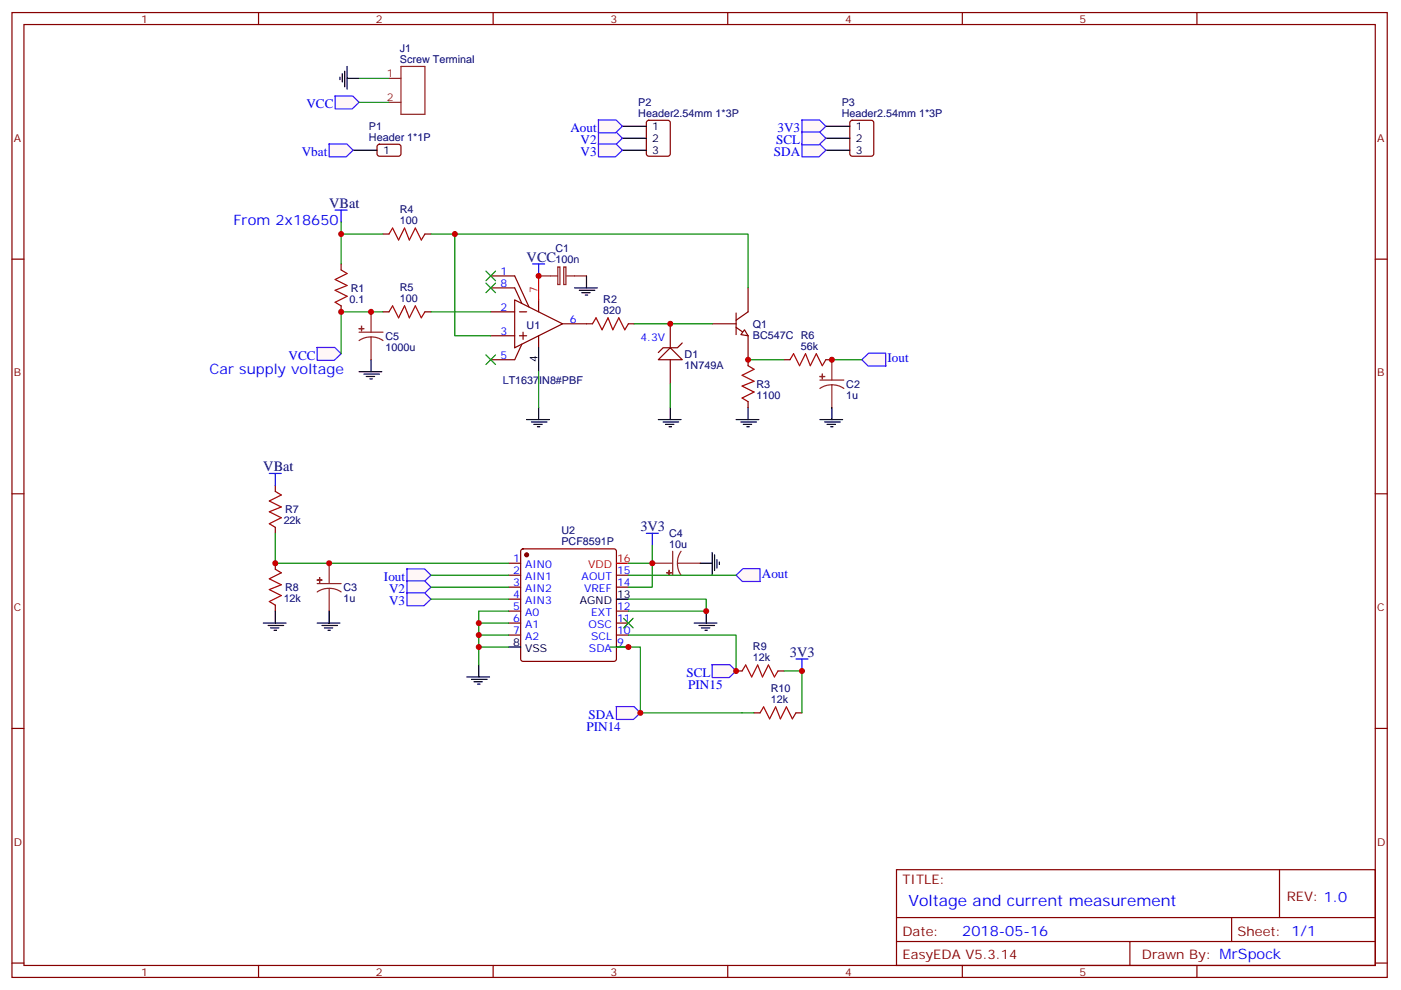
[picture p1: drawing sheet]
<svg xmlns="http://www.w3.org/2000/svg" width="413mm" height="292mm" viewBox="0 0 413 292" stroke-linecap="round" stroke-linejoin="round" font-family="sans-serif">
<g fill="none" stroke="#870000" stroke-width=".35">
<path d="M3.5 3.7h405.4v284.3h-405.4zM7.1 7.2h398.2v277.3h-398.2zM76.2 3.7v3.5M145.3 3.7v3.5M214.5 3.7v3.5M283.6 3.7v3.5M352.8 3.7v3.5M3.5 76.4h3.6M100.5 77.8v1.8M405.3 76.4h3.6M100.5 90.1v1.8M144.6 91.9h7.1"/>
<path d="M144.6 99h7.1M144.6 84.8h7.1l2.1 4.6M144.6 81.3h7.1l4.2 9.2M151.7 88.4l14.1 7-14.1 7.1zM153.1 91.9h2.1M153.1 99h2.1M154.2 97.9v2.1M158.7 88.4v3.5M158.7 99v3.5M165.8 95.4h7.1M217 96.5l3.5 2.5M217 92.3v6.3"/>
<path d="M220.5 91.9l-3.5 2.5M153.8 101.4l-2.1 4.6h-7.1M3.5 145.5h3.6M405.3 145.5h3.6M3.5 214.7h3.6M405.3 214.7h3.6M264.2 256.3h141.1v28.2h-141.1zM377.1 256.3v14.1M264.2 270.4h141.1M264.2 277.5h141.1M333 277.5v7M363 270.4v7.1"/>
<path d="M3.5 283.8h3.6M76.2 284.5v3.5M145.3 284.5v3.5M214.5 284.5v3.5M283.6 284.5v3.5M352.8 284.5v3.5M405.3 283.8h3.6"/>
</g>
<path d="M100.5 79.6l1.8 1-3.5 1.8 3.5 1.7-3.5 1.4 3.5 1.8-3.5 1.8 1.7 1" fill="none" stroke="#a10000" stroke-width=".35"/>
<path d="M158.7 102.5v7" fill="none" stroke="#000" stroke-width=".35"/>
<path d="M158.7 81.3v7.1" fill="none" stroke="#f00" stroke-width=".35"/>
<path d="M219.4 97.2l1.1 1.8-2.1-.4z" fill="#fff" stroke="#870000" stroke-width=".35"/>
<path d="M112.9 69h1.8M125.2 69h1.8M112.9 91.9h1.8M125.2 91.9h1.8M172.9 95.4h1.7M185.2 95.4h1.8M209.9 95.4h7.1M220.5 84.8v7.1M220.5 99v8.8M201.1 101.1l-1.4 1.4h-4.3l-1.4 1.4M220.5 118.4v1.7" fill="none" stroke="#870000" stroke-width=".35"/>
<path d="M114.7 69l1-1.8 1.8 3.5 1.7-3.5 1.4 3.5 1.8-3.5 1.8 3.5 1-1.7M114.7 91.9l1-1.8 1.8 3.6 1.7-3.6 1.4 3.6 1.8-3.6 1.8 3.6 1-1.8M174.6 95.4l1.1-1.7 1.7 3.5 1.8-3.5 1.4 3.5 1.8-3.5 1.7 3.5 1.1-1.8M220.5 107.8l1.7 1-3.5 1.8 3.5 1.8-3.5 1.4 3.5 1.7-3.5 1.8 1.8 1.1" fill="none" stroke="#a10000" stroke-width=".35"/>
<path d="M194 106l3.6-3.5 3.5 3.5z" fill="#fff" stroke="#870000" stroke-width=".35"/>
<g fill="none" stroke="#870000" stroke-width=".35">
<path d="M190.7 35.7l.5-.2h5.6l.7 .4 .1 9.4-.5 .7h-5.9l-.6-.4-.1-9.4zM250.7 35.7l.5-.2h5.6l.7 .4v9.4l-.4 .7h-5.9l-.7-.4v-9.4zM111.4 42.7l.4-.2 5.9 .1 .5 .6-.1 2.4-.6 .4h-5.9l-.5-.7v-2.1zM197.6 95.4v7.1M197.6 106v7.1M231.1 106h1.7M243.4 106h1.8M81.1 143.1v1.7M81.1 155.4v1.8M81.1 166v1.7M81.1 178.3v1.8M149.9 166h3.6"/>
<path d="M149.9 169.5h3.6M149.9 173h3.6M149.9 176.6h3.6M153.7 162l.5-.3h26.8l.5 .3 .2 .5v31.7l-.3 .5-.4 .2h-26.8l-.5-.2-.2-.5v-31.7zM181.7 169.5h3.5M181.7 173h3.5M149.9 180.1h3.6M149.9 183.6h3.6M149.9 187.1h3.6M181.7 180.1h3.5M181.7 183.6h3.5M181.7 187.1h3.5"/>
<path d="M181.7 190.7h3.5M217 197.7h1.7M229.3 197.7h1.8M222.2 210.1h1.8M234.6 210.1h1.8"/>
</g>
<g fill="none" stroke="#8c2424" stroke-width=".35">
<path d="M118.2 19.6h7v14.1h-7zM114.7 23.1h3.5M114.7 30.2h3.5M164.4 78.7h.6v5.2h-.6zM166.2 78.7h.6v5.2h-.6zM105.8 97.9h7.1M109.4 99.3l1.8 .2 1.7 .9M109.4 99.3l-1.9 .2-1.7 .9M109.4 91.9v6M109.4 99.3v6.7M158.7 81.3h5.7M166.9 81.3h6"/>
<path d="M241.7 112h7M245.2 113.4l1.8 .3 1.7 .8M245.2 113.4l-1.9 .3-1.6 .8M245.2 106v6M245.2 113.4v6.7M93.5 172h7M97 173.4l1.9 .2 1.6 .8M97 173.4l-1.8 .2-1.7 .8M97 166v6M97 173.4v6.7M192.3 166h6M198.3 162.5v7"/>
<path d="M199.7 166l.2 1.8 .8 1.7M199.7 166h6.7M200.7 162.5l-.8 1.6-.2 1.9"/>
</g>
<path d="M232.8 106l1.1-1.8 1.8 3.6 1.7-3.6 1.4 3.6 1.8-3.6 1.8 3.6 1-1.8M81.1 144.8l1.8 1.1-3.5 1.7 3.5 1.8-3.5 1.4 3.5 1.8-3.5 1.7 1.7 1.1M81.1 167.7l1.8 1.1-3.5 1.8 3.5 1.7-3.5 1.4 3.5 1.8-3.5 1.8 1.7 1M218.7 197.7l1.1-1.7 1.7 3.5 1.8-3.5 1.4 3.5 1.8-3.5 1.7 3.5 1.1-1.8M224 210.1l1.1-1.8 1.7 3.5 1.8-3.5 1.4 3.5 1.8-3.5 1.7 3.5 1.1-1.7" fill="none" stroke="#a10000" stroke-width=".35"/>
<circle cx="155.2" cy="163.5" r=".53" fill="#870000" stroke="#870000" stroke-width=".35"/>
<path d="M183.4 37.2h7.1M243.4 37.2h7.1M104.1 44.3h7M183.4 44.3h7.1M183.4 40.7h7.1M243.4 44.3h7.1M243.4 40.7h7.1M181.7 176.6h3.5M149.9 190.7h3.6" fill="none" stroke="#000" stroke-width=".35"/>
<path d="M181.7 166h3.5" fill="none" stroke="#f00" stroke-width=".35"/>
<g fill="#8c2424" stroke="#8c2424" stroke-width=".35">
<path d="M105.8 96.8l1.4 .1z"/>
<path d="M106.5 96.1l.1 1.4z"/>
<path d="M93.5 170.9l1.4 .1z"/>
<path d="M94.2 170.2v1.4z"/>
<path d="M241.7 110.9l1.4 .1z"/>
<path d="M242.4 110.2v1.5z"/>
<path d="M197.2 168.1v1.4z"/>
<path d="M196.5 168.8h1.4z"/>
</g>
<path d="M98.8 61.9h3.5M100.5 61.9v3.5" fill="none" stroke="#00f" stroke-width=".35"/>
<path d="M93.4 102.4h5.3l1.8 1.8-2 2h-5z" fill="#fff7f7" stroke="#420aff" stroke-width=".35"/>
<g fill="none" stroke="#000" stroke-width=".35">
<path d="M155.2 123.6h6.7M156.6 124.4h4.6M157.3 125.1h2.5M158.4 125.8h.7M158.7 120.1v3.5M194 123.6h6.7M195.4 124.4h4.6M196.1 125.1h2.5M197.2 125.8h.7M197.6 120.1v3.5M217 123.6h6.7M218.4 124.4h4.6"/>
<path d="M219.1 125.1h2.4M220.1 125.8h.7M220.5 120.1v3.5"/>
</g>
<path d="M98.7 28.3h5.3l1.8 1.9-2 1.9h-5z" fill="#fff7f7" stroke="#420aff" stroke-width=".35"/>
<g fill="none" stroke="#000" stroke-width=".35">
<path d="M102.3 19.6v6.7M100.2 22.8v.7M100.9 21.7v2.5M101.6 21v4.6M102.3 23.1h3.5M169.3 84.8h6.7M170.7 85.5h4.6M171.4 86.3h2.5M172.5 87h.7M172.9 81.3v3.5M241.7 123.6h6.7M243.1 124.4h4.5"/>
<path d="M243.8 125.1h2.4M244.8 125.8h.7M245.2 120.1v3.5"/>
</g>
<path d="M157 77.8h3.5M158.7 77.8v3.5" fill="none" stroke="#00f" stroke-width=".35"/>
<path d="M254 106l2-1.9h5.1v3.8h-5.2z" fill="#fff7f7" stroke="#420aff" stroke-width=".35"/>
<path d="M79.4 139.5h3.5M81.1 139.5v3.6" fill="none" stroke="#00f" stroke-width=".35"/>
<g fill="none" stroke="#000" stroke-width=".35">
<path d="M77.6 183.6h6.7M79 184.3h4.6M79.7 185h2.5M80.8 185.7h.7M81.1 180.1v3.5M93.5 183.6h6.7M94.9 184.3h4.6M95.6 185h2.5M96.7 185.7h.7M97 180.1v3.5M137.6 199.5h6.7M141.1 196v3.5"/>
<path d="M139 200.2h4.6M139.7 200.9h2.5M140.8 201.6h.7"/>
</g>
<path d="M236.3 35.4h5.3l1.8 1.8-2 2h-5z" fill="#fff7f7" stroke="#420aff" stroke-width=".35"/>
<path d="M190.5 157.2h3.5M192.3 157.2v3.5M234.6 194.2h3.5M236.4 194.2v3.5" fill="none" stroke="#00f" stroke-width=".35"/>
<path d="M204.6 183.6h6.7M206 184.3h4.6M206.7 185h2.5M207.8 185.7h.7M208.1 180.1v3.5" fill="none" stroke="#000" stroke-width=".35"/>
<g fill="#fff7f7" stroke="#420aff" stroke-width=".35">
<path d="M181.6 208.2h5.3l1.8 1.9-2 1.9h-5z"/>
<path d="M209.8 195.9h5.3l1.9 1.8-2.1 2h-5z"/>
<path d="M119.9 167.7h5.2l1.9 1.8-2 1.9h-5.1z"/>
<path d="M217 169.5l2-1.9h5l.1 3.8h-5.3z"/>
<path d="M119.9 171.2h5.2l1.9 1.8-2 2h-5.1z"/>
<path d="M119.9 174.7h5.2l1.9 1.9-2 1.9h-5.1z"/>
<path d="M176.3 38.9h5.3l1.8 1.8-2 2h-5z"/>
<path d="M176.3 42.4h5.3l1.8 1.9-2 1.9h-5z"/>
<path d="M176.3 35.4h5.3l1.8 1.8-2 2h-5z"/>
<path d="M236.3 42.4h5.3l1.8 1.9-2 1.9h-5z"/>
<path d="M236.3 38.9h5.3l1.8 1.8-2 2h-5z"/>
</g>
<path d="M105.8 109.5h6.7M107.2 110.2h4.6M107.9 110.9h2.5M109 111.7h.7M109.4 106v3.5" fill="none" stroke="#000" stroke-width=".35"/>
<path d="M96.9 42.4h5.3l1.9 1.9-2.1 1.9h-5z" fill="#fff7f7" stroke="#420aff" stroke-width=".35"/>
<path d="M206.4 166h3.5M209.9 162.8v6.7M210.6 163.5v4.6M211.3 164.9v2.5M212 165.6v.7" fill="none" stroke="#000" stroke-width=".35"/>
<g fill="none" stroke="#008700" stroke-width=".35">
<path d="M105.8 30.2h8.9M105.8 23.1h8.9M100.5 65.4v12.4M100.5 69h12.4M127 69h93.5v15.8M134.1 69v30h10.5M112.9 91.9h-12.4v12.3M127 91.9h17.6M187 95.4h22.9M158.7 109.5v10.6M197.6 113.1v7M220.5 106h10.6"/>
<path d="M245.2 106h8.8M81.1 157.2v8.8h68.8M127 169.5h22.9M127 173h22.9M127 176.6h22.9M185.2 176.6h22.9v3.5h-22.9M185.2 169.5h31.8M192.3 160.7v5.3h-7.1M192.3 166v7h-7.1M149.9 190.7h-8.8v5.3M149.9 187.1h-8.8v3.6M149.9 183.6h-8.8v3.5"/>
<path d="M149.9 180.1h-8.8v3.5M179.9 190.7h8.8v19.4h33.5M185.2 187.1h31.8v10.6M231.1 197.7h5.3v12.4"/>
</g>
<g fill="#c00">
<circle cx="245.2" cy="106" r=".88"/>
<circle cx="100.5" cy="69" r=".88"/>
<circle cx="217" cy="197.7" r=".88"/>
<circle cx="236.4" cy="197.7" r=".88"/>
<circle cx="192.3" cy="166" r=".88"/>
<circle cx="208.1" cy="180.1" r=".88"/>
<circle cx="141.1" cy="187.1" r=".88"/>
<circle cx="81.1" cy="166" r=".88"/>
<circle cx="100.5" cy="91.9" r=".88"/>
<circle cx="134.1" cy="69" r=".88"/>
<circle cx="158.8" cy="81.3" r=".88"/>
<circle cx="220.5" cy="106" r=".88"/>
<circle cx="197.6" cy="95.4" r=".88"/>
<circle cx="141.1" cy="190.7" r=".88"/>
<circle cx="141.1" cy="183.6" r=".88"/>
<circle cx="185.2" cy="190.7" r=".88"/>
<circle cx="188.7" cy="210.1" r=".88"/>
<circle cx="97" cy="166" r=".88"/>
<circle cx="109.4" cy="91.9" r=".88"/>
</g>
<g fill="#c00" stroke="#008700" stroke-width=".35">
<path d="M143.2 104.6l2.8 2.8zM143.2 107.4l2.8-2.8z"/>
<path d="M143.2 83.4l2.8 2.9zM146 83.4l-2.8 2.9z"/>
<path d="M143.2 79.9l2.8 2.8zM146 79.9l-2.8 2.8z"/>
<path d="M183.8 182.2l2.8 2.8zM186.6 182.2l-2.8 2.8z"/>
</g>
<text font-size="4.6" fill="#00f" x="267.8" y="266.9">Voltage and current measurement</text>
<g font-size="4.2" fill="#000080">
<text x="97" y="61.2">VBat</text>
<text x="155.2" y="77.1">VCC</text>
<text x="77.6" y="138.8">VBat</text>
<text x="188.7" y="156.5">3V3</text>
<text x="232.8" y="193.5">3V3</text>
</g>
<g font-size="4.2" fill="#00f">
<text x="68.8" y="66.2">From 2x18650</text>
<text x="61.7" y="110.3">Car supply voltage</text>
<text x="283.6" y="275.7">2018-05-16</text>
</g>
<g font-size="3.9" fill="#00f">
<text x="90.3" y="31.8">VCC</text>
<text x="168.1" y="39">Aout</text>
<text x="229.2" y="39">3V3</text>
<text x="89" y="46">Vbat</text>
<text x="171.1" y="42.5">V2</text>
<text x="171.1" y="46">V3</text>
<text x="228.1" y="46">SDA</text>
<text x="228.8" y="42.5">SCL</text>
<text x="85" y="106">VCC</text>
<text x="261.6" y="106.8">Iout</text>
<text x="113.2" y="171.3">Iout</text>
<text x="224.5" y="170.3">Aout</text>
<text x="114.7" y="174.8">V2</text>
<text x="114.7" y="178.3">V3</text>
<text x="202.3" y="199.5">SCL</text>
<text x="202.8" y="203">PIN15</text>
<text x="172.9" y="215.5">PIN14</text>
<text x="173.4" y="211.8">SDA</text>
</g>
<g font-size="3.9" fill="#800">
<text x="266" y="260.5">TITLE:</text>
<text x="379.2" y="265.5">REV: 1.0</text>
<text x="266" y="275.7">Date:</text>
<text x="364.8" y="275.7">Sheet: 1/1</text>
<text x="266" y="282.8">EasyEDA V5.3.14</text>
<text x="336.5" y="282.8">Drawn By: MrSpock</text>
</g>
<g font-size="3.2" fill="#800">
<text x="41.6" y="6.7">1</text>
<text x="110.8" y="6.7">2</text>
<text x="179.9" y="6.7">3</text>
<text x="249.1" y="6.7">4</text>
<text x="318.2" y="6.7">5</text>
<text x="4.1" y="41.8">A</text>
<text x="405.9" y="41.8">A</text>
<text x="4.1" y="110.9">B</text>
<text x="405.9" y="110.9">B</text>
<text x="4.1" y="180.1">C</text>
<text x="405.9" y="180.1">C</text>
<text x="4.1" y="249.2">D</text>
<text x="405.9" y="249.2">D</text>
<text x="41.6" y="287.5">1</text>
<text x="110.8" y="287.5">2</text>
<text x="179.9" y="287.5">3</text>
<text x="249.1" y="287.5">4</text>
<text x="318.2" y="287.5">5</text>
</g>
<g font-size="3.2" fill="#000080">
<text x="117.9" y="15.3">J1</text>
<text x="117.9" y="18.5">Screw Terminal</text>
<text x="188.1" y="34.4">Header2.54mm 1*3P</text>
<text x="188.1" y="31.1">P2</text>
<text x="248.1" y="34.4">Header2.54mm 1*3P</text>
<text x="248.1" y="31.1">P3</text>
<text x="108.8" y="41.5">Header 1*1P</text>
<text x="108.8" y="38.2">P1</text>
<text x="117.8" y="62.9">R4</text>
<text x="117.8" y="66.1">100</text>
<text x="163.7" y="77.6">100n</text>
<text x="163.7" y="74.4">C1</text>
<text x="103" y="89.3">0.1</text>
<text x="103.4" y="86">R1</text>
<text x="117.8" y="89.1">100</text>
<text x="117.8" y="85.8">R5</text>
<text x="177.8" y="89.3">R2</text>
<text x="177.8" y="92.6">820</text>
<text x="113.6" y="100.1">C5</text>
<text x="155.2" y="96.8">U1</text>
<text x="221.9" y="99.9">BC547C R6</text>
<text x="221.9" y="96.6">Q1</text>
<text x="113.6" y="103.4">1000u</text>
<text x="201.8" y="105.4">D1</text>
<text x="236" y="103.2">56k</text>
<text x="148.2" y="113">LT1637IN8#PBF</text>
<text x="201.8" y="108.7">1N749A</text>
<text x="223" y="117.5">1100</text>
<text x="223" y="114.2">R3</text>
<text x="249.4" y="117.5">1u</text>
<text x="249.4" y="114.2">C2</text>
<text x="83.6" y="154.5">22k</text>
<text x="84" y="151.3">R7</text>
<text x="165.5" y="160.7">PCF8591P</text>
<text x="165.5" y="157.4">U2</text>
<text x="197.2" y="161.4">10u</text>
<text x="197.2" y="158.1">C4</text>
<text x="83.6" y="177.5">12k</text>
<text x="84" y="174.2">R8</text>
<text x="101.2" y="177.5">1u</text>
<text x="101.2" y="174.2">C3</text>
<text x="221.9" y="191.7">R9</text>
<text x="221.9" y="194.9">12k</text>
<text x="227.2" y="207.3">12k</text>
<text x="227.2" y="204">R10</text>
</g>
<g font-size="3.2" fill="#8d2323">
<text x="114" y="22.8">1</text>
<text x="114" y="29.8">2</text>
</g>
<g font-size="3.2">
<text x="192.3" y="38.3">1</text>
<text x="192.3" y="41.8">2</text>
<text x="252.2" y="38.3">1</text>
<text x="252.2" y="41.8">2</text>
<text x="112.9" y="45.3">1</text>
<text x="192.3" y="45.3">3</text>
<text x="252.2" y="45.3">3</text>
<text x="158.4" y="106.6" transform="rotate(-90 158.4 106.6)">4</text>
<text x="170.9" y="178">AGND</text>
<text x="181.9" y="176.2">13</text>
<text x="151.3" y="190.3">8</text>
<text x="154.8" y="192.1">VSS</text>
</g>
<g font-size="3.2" fill="#00f">
<text x="147.6" y="81">1</text>
<text x="147.6" y="84.5">8</text>
<text x="147.6" y="91.5">2</text>
<text x="167.9" y="95.1">6</text>
<text x="147.6" y="98.6">3</text>
<text x="188.7" y="100.5">4.3V</text>
<text x="147.6" y="105.7">5</text>
<text x="151.3" y="165.6">1</text>
<text x="154.8" y="167.4">AIN0</text>
<text x="151.3" y="169.2">2</text>
<text x="151.3" y="172.7">3</text>
<text x="154.8" y="170.9">AIN1</text>
<text x="171.4" y="170.9">AOUT</text>
<text x="181.9" y="172.7">14</text>
<text x="181.9" y="169.2">15</text>
<text x="151.3" y="176.2">4</text>
<text x="151.3" y="179.7">5</text>
<text x="154.8" y="174.4">AIN2</text>
<text x="154.8" y="178">AIN3</text>
<text x="172.2" y="174.4">VREF</text>
<text x="181.9" y="179.7">12</text>
<text x="151.3" y="183.3">6</text>
<text x="154.8" y="181.5">A0</text>
<text x="154.8" y="185">A1</text>
<text x="173.5" y="185">OSC</text>
<text x="174.2" y="181.5">EXT</text>
<text x="181.9" y="183.3">11</text>
<text x="151.3" y="186.8">7</text>
<text x="154.8" y="188.6">A2</text>
<text x="174.2" y="188.6">SCL</text>
<text x="181.9" y="190.3">9</text>
<text x="181.9" y="186.8">10</text>
<text x="173.6" y="192.1">SDA</text>
</g>
<g font-size="3.2" fill="#f00">
<text x="158.4" y="86.3" transform="rotate(-90 158.4 86.3)">7</text>
<text x="173.3" y="167.4">VDD</text>
<text x="181.9" y="165.6">16</text>
</g>
</svg>
